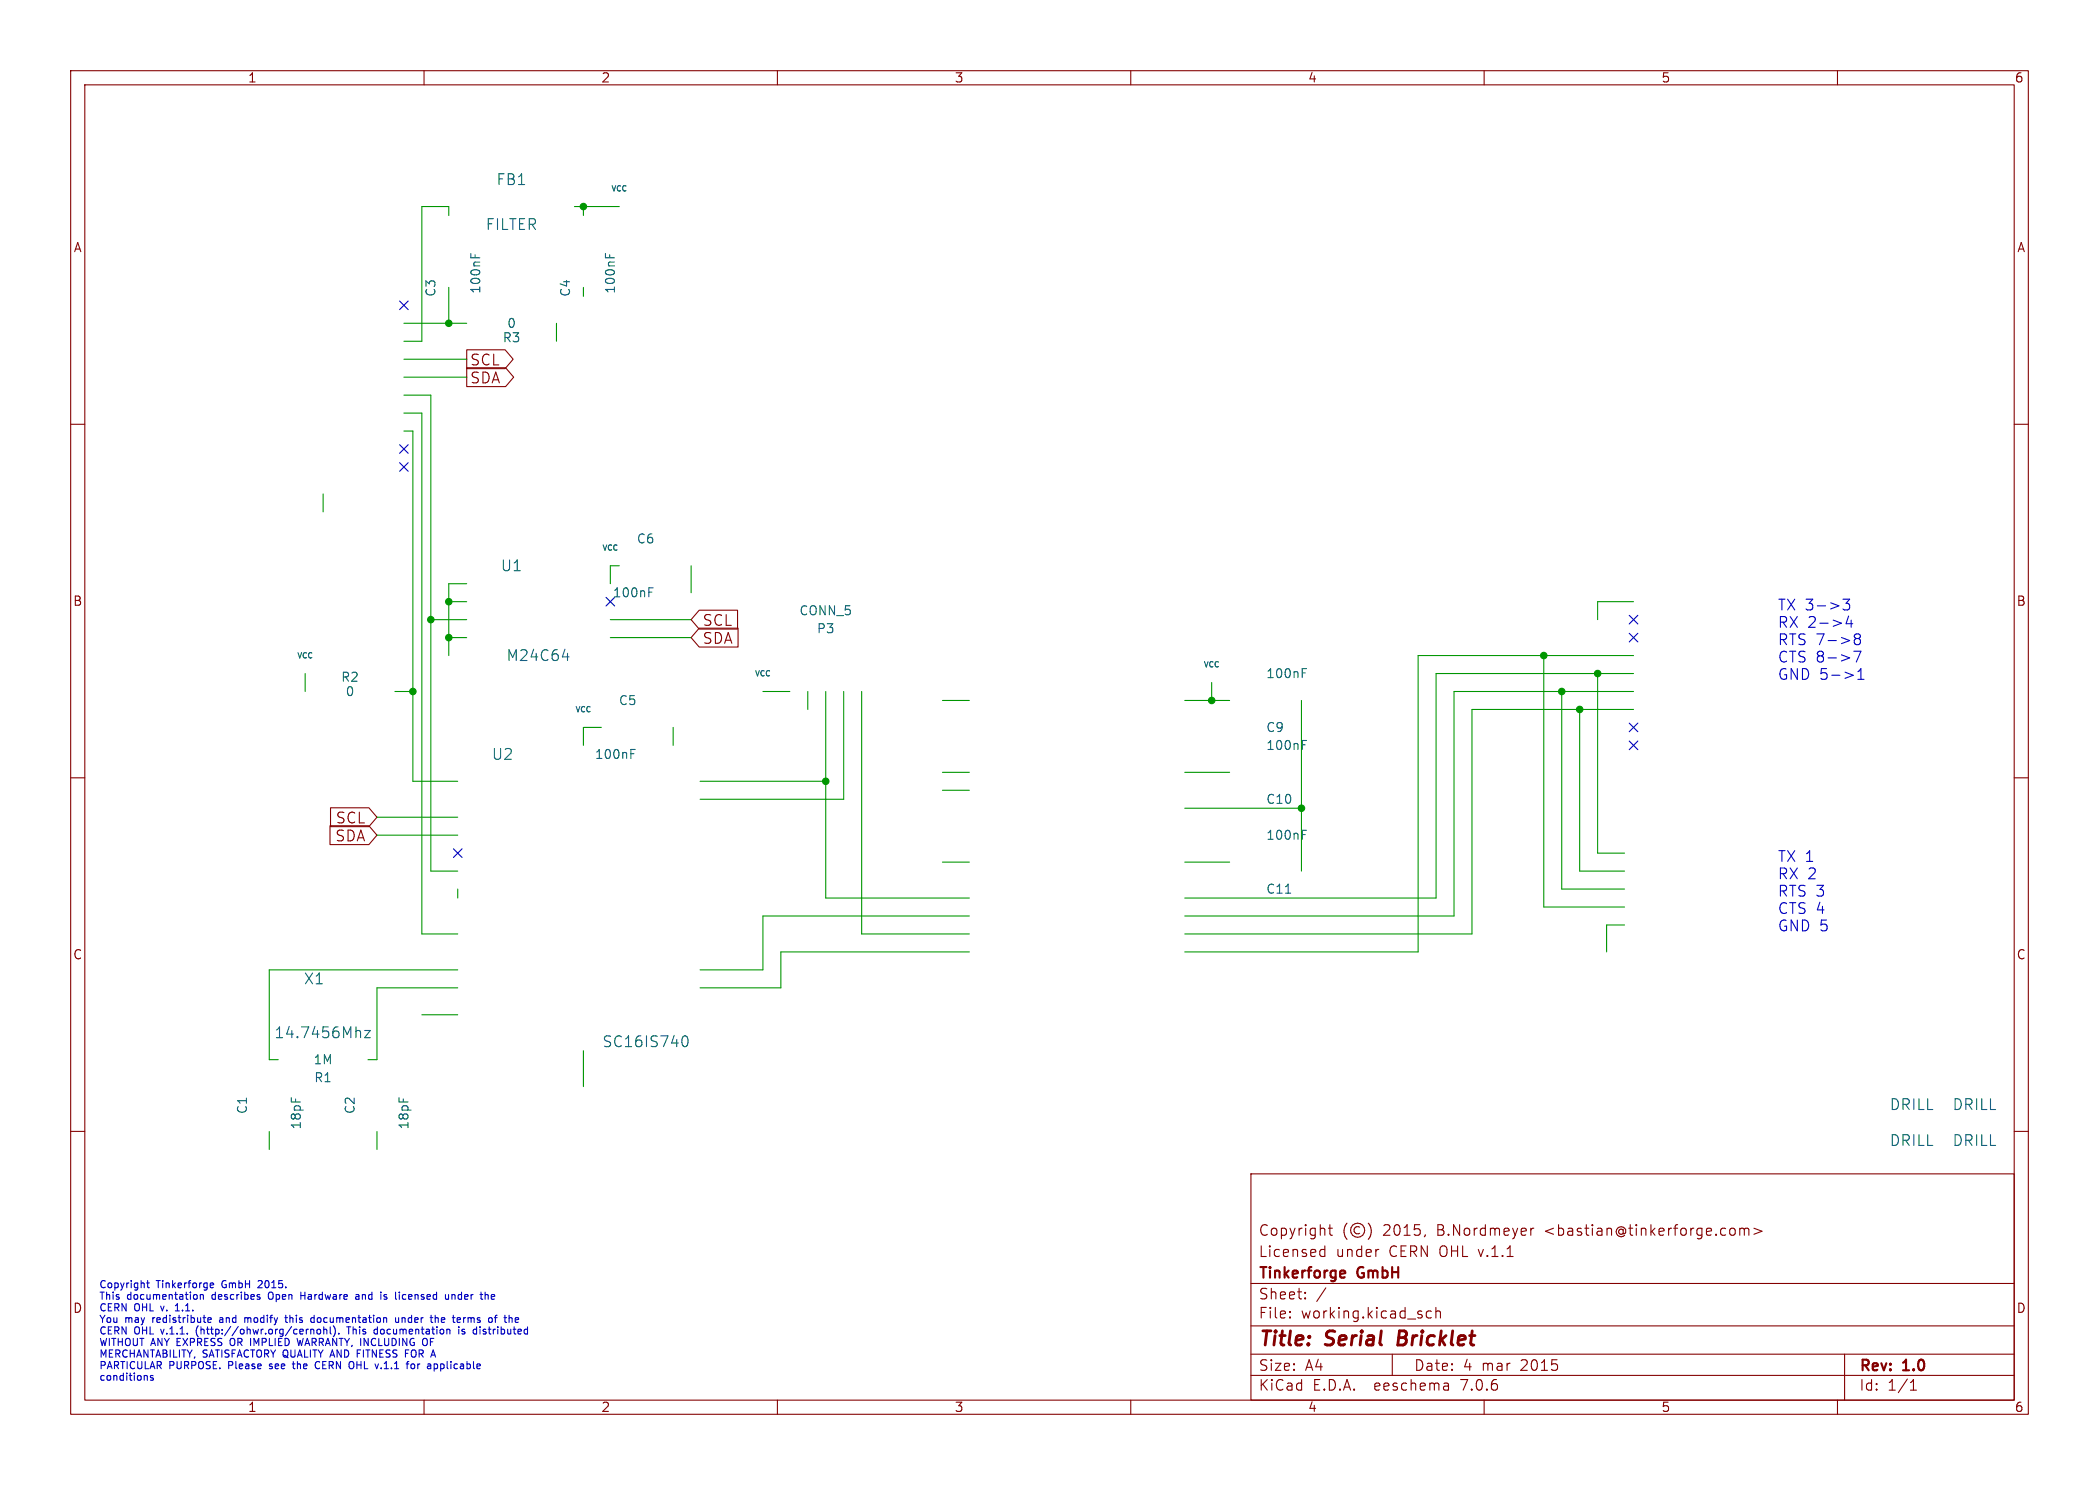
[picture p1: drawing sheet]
<svg xmlns="http://www.w3.org/2000/svg" width="297mm" height="210mm" viewBox="0 0 297 210" stroke-linecap="round" stroke-linejoin="round" font-family="sans-serif">
<g fill="none" stroke="#840000" stroke-width=".15">
<path d="M10 10h277v190h-277zM12 12h273v186h-273zM60 10v2M110 10v2M160 10v2M210 10v2M260 10v2M10 60h2M66 52h5.5l1.2 1.3-1.2 1.4h-5.5zM66 49.5h5.5l1.1 1.3-1.1 1.3h-5.5zM285 60h2M98.9 88.8h5.5v2.7h-5.5l-1.1-1.3z"/>
<path d="M98.9 86.3h5.5v2.7h-5.5l-1.1-1.4zM10 110h2M46.7 116.8h5.5l1.1 1.3-1.1 1.3h-5.5zM46.8 114.2h5.4l1.1 1.4-1.1 1.3h-5.4zM285 110h2M10 160h2M285 160h2M177 166h108v32h-108zM186.9 177.6l.1 .1 .5-.1M186.9 176.8l.1-.1 .5 .1M187.5 176.2v1.5M188 173.7h.5"/>
<path d="M188.2 173.2v1.3v.1l.3 .1M190.6 173a1.72 1.72 0 0 0 0 2.3M192.4 173.6a.52 .52 0 0 0-.8 .4 .52 .52 0 0 0 .8 .4M193.6 173a1.72 1.72 0 0 1 0 2.3M195 176.7h.1M201.7 174.6l-.2 .3M216.6 173.7v1M217 173.7l-.3 .1-.1 .2M245 173.7a.41 .41 0 0 1 .5 .3v.4a.41 .41 0 0 1-.5 .3M246.2 173.8a.37 .37 0 0 1 .6 .1M246.2 173.7v1M246.8 173.9l.2-.2 .4 .1 .1 .9"/>
<path d="M246.8 173.9v.8M248.2 173.7l1.1 .4-1.1 .5M60 198v2M110 198v2M160 198v2M177 194.5h108M177 191.5h108M177 187.5h108M177 181.5h108M182.5 186.3h.1l-.1 .1M182.5 186.3v.1M182.5 185.5v.1"/>
<path d="M182.5 185.5h.1l-.1 .1M184.7 183.6v.1M184.7 183.6h-.1l.1 .1M184.7 182.8v.1M184.7 182.8h-.1l.1 .1M187.6 182.1l-1.3 2M197 191.5v3M202.5 185.5l-.4-.1-.3 .3v.4l.2 .2 .1 .1 .4-.1M203.2 185.5a.37 .37 0 0 1 .6 .1v.8M203.2 184.9v1.5M204.9 195.7l.1 .9M205 196.5l-.2 .1"/>
<path d="M205 196h-.2M210 198v2M260 198v2M261 191.5v6.5M270.3 196.6h.9M270.3 195.5l.4-.4v1.5"/>
<circle cx="192.1" cy="174" r="1"/>
</g>
<path d="M198 188.2l-.2 2h.7" fill="none" stroke="#840000" stroke-width=".4"/>
<path d="M190.1 179.7l.2 .1v.2l-.7 .2M190.3 180.6l-.2 .1" fill="none" stroke="#840000" stroke-width=".3"/>
<g fill="none" stroke="#0000c2" stroke-width=".15">
<path d="M260.8 84.7h.9l-.5 .6a.41 .41 0 0 1 .5 .3v.4l-.1 .2-.6 .1-.2-.2M261.1 95.1l1.1 .4-1.1 .4M261.6 87.1l-.4 1.1h1M261.9 87.7v1M262.3 92.1h1l-.6 1.5M262.7 90.3l-.2-.1a.32 .32 0 0 1-.1-.3 .32 .32 0 0 1 .3-.3l.4 .1a.32 .32 0 0 1 .1 .4 .32 .32 0 0 1-.2 .2M262.7 90.3l-.3 .3v.4l.3 .2 .4-.1 .1-.2v-.5l-.2-.1M262.7 90.3h.3M262.9 96.1h.9M262.9 95l.4-.4v1.5M20.7 194.5l.1 .2v.5M20.7 181.4h.4"/>
<path d="M20.9 181.1v.9l.2 .1M21.7 194.6l-.3-.1-.1 .2v.1l.4 .1v.2h-.4M24.8 185.4h.6M25 184.5l-.2 .2M27.6 183.1h.2l.1 .2v.4h-.3M27.8 187.9v.7M28.3 183.2l.2-.1h.2l.1 .6M28.3 183.1v.6M29.4 186.7l.5-.1-.1-.2-.2-.1-.2 .2 .1 .5h.3M29.7 181.6l.2-.2h.2l.1 .2v.1l-.5 .1M29.7 182l.2 .1h.3M31.1 186.7v.3"/>
<path d="M32.6 189.4v.7M34.6 186.3v.7M34.9 186.3l-.3 .1M36.6 181.1l-.1 .1M36.7 183.4l.1 .2-.1 .1M36.7 183.1h.1M37.1 181.5l-.6 .6h.6M38 182.9v.7M38.1 193.5l.1 .1M38.2 192.9v.3M40.3 186.3h.4M40.4 186v.9l.3 .1"/>
<path d="M41.4 192.9h.3M41.5 192.5v.9l.2 .2M42 189.3l.3 1 .2-.7 .2 .7M42.6 182.7v1M42.6 183.2h.5M44 186.8l.2 .2h.3M44 188v.7M44 188.1l.1-.1h.3v.7M44.5 186.4l-.3-.1-.2 .2M44.5 186v1M44.8 192.6a.5 .5 0 0 0-.2 .6 .5 .5 0 0 0 .6 .3M44.9 188h.3l.2 .2v.3l-.2 .2-.3-.1-.1-.1z"/>
<path d="M45.8 188.1l.2-.1h.2v.7M45.8 187.6v1.1M46.7 187.6v.9l.2 .2M47.2 187.5a1.19 1.19 0 0 1 0 1.5M47.9 188.6v.1M49.3 187.6v1.1M49.9 192.6a.72 .72 0 0 1 0 .9M50.4 183.1h.3l.1 .6M50.5 191.4h.4M50.8 183.3l-.3 .1-.2 .1 .2 .2h.3M53 188.6l.1 .1 .3-.1M53.4 188h-.3l-.1 .1"/>
<path d="M53.4 187.6v1.1M54.3 183.7h.4M54.7 183.1h-.2l-.2 .1 .1 .2 .3 .1M56 186.3v.7h.3l.1-.1M56.4 186.3v.7M56.5 182.7v.1M56.9 186.3v.7M57 183.1l-.1 .2 .1 .4M57 186.3l-.1 .1M57.4 191.4h.3M58.2 192.9h.3l.2 .2v.3l-.2 .2-.3-.1-.1-.1zM60.3 189.3a.72 .72 0 0 1 0 .9"/>
<path d="M61.4 192.9h.3l.2 .2-.1 .4h-.4M61.6 186.4l.1-.1 .3 .1v.6M61.6 186v1M63 183.1l.1 .6h.2h.2M63.5 183.1v.6M63.5 188l.2 .1v.6M64 183.1v.6M64.3 183.1h-.2l-.1 .1M64.9 187.6v.1M64.9 188v.7M65 186.3l.2 .3-.5 .1M65.1 187h-.1"/>
<path d="M65.4 188.6h.3M65.6 186.3v.7M65.6 186.4v.1M65.7 188h-.2l-.1 .1v.2l.3 .1M67.9 187.6v.1M67.9 188v.7M68.8 183.1l.3 .1v.5M69.6 183.1v.6M70 186.3h.3M70 183.3l-.5 .1M70.3 186l-.2 .1v.9M72.9 187h.4"/>
<path d="M72.9 186.4l.3-.1 .2 .3-.5 .1"/>
</g>
<g fill="none" stroke="#009600" stroke-width=".15">
<path d="M63.5 30.5v-1.3h-3.8v19.1h-2.6M81.3 29.2h6.3M82.5 29.2v1.3M57.1 53.3h8.9M57.1 50.8h8.9M57.1 45.7h8.9M57.1 58.4h2.6v73.7h5.1M57.1 55.9h3.9v67.3h3.8M63.5 40.6v5.1M78.7 45.7v2.6M82.5 40.6v1.3M45.7 69.9v2.5"/>
<path d="M57.1 61h1.3v49.5h6.4M43.2 95.3v2.5M55.9 97.8h2.5M61 87.6h5M63.5 90.2h2.5M63.5 85.1h2.5M66 82.6h-2.5v10.1M86.4 87.6h11.4M86.4 90.2h11.4M87.6 80h-1.2v2.6M97.8 80v3.8M107.9 97.8h3.9"/>
<path d="M114.3 97.8v2.5M116.8 97.8v29.2h20.4M119.4 97.8v15.2h-20.3M121.9 97.8v34.3h15.3M133.3 99.1h3.9M167.6 99.1h6.4M171.4 96.5v2.6M184.1 99.1v24.1M218.4 92.7v35.6h11.5M221 97.8v27.9h8.9M226.1 95.3v25.4h3.8M231.1 85.1h-5v2.5"/>
<path d="M231.1 97.8h-25.4v31.7h-38.1M231.1 92.7h-30.4v41.9h-33.1M231.1 95.3h-27.9v31.7h-35.6M53.3 115.6h11.5M53.3 118.1h11.5M85.1 102.9h-2.6v2.5M95.2 102.9v2.5M99.1 110.5h17.7M133.3 111.8h3.9M133.3 109.2h3.9M167.6 109.2h6.4M167.6 114.3h16.5"/>
<path d="M223.5 100.3v22.9h6.4M231.1 100.3h-22.8v31.8h-40.7M64.8 139.7h-11.5v10.2h-1.2M64.8 137.2h-26.7v12.7h1.3M64.8 125.7v1.3M133.3 121.9h3.9M137.2 134.6h-26.7v5.1h-11.4M137.2 129.5h-29.3v7.7h-8.8M167.6 121.9h6.4M229.9 130.8h-2.6v3.8M59.7 143.5h5.1M82.5 148.6v5.1"/>
<path d="M38.1 160v2.6M53.3 160v2.6"/>
</g>
<g fill="none" stroke="#000084" stroke-width=".15">
<path d="M56.5 42.6l1.3 1.2M57.8 42.6l-1.3 1.2M56.5 65.4l1.3 1.2M56.5 62.9l1.3 1.2M57.8 65.4l-1.3 1.2M57.8 62.9l-1.3 1.2M85.8 84.5l1.2 1.2M87 84.5l-1.2 1.2M230.5 87l1.2 1.2M230.5 89.6l1.2 1.2M231.7 87l-1.2 1.2M231.7 89.6l-1.2 1.2"/>
<path d="M230.5 102.3l1.2 1.2M230.5 104.8l1.2 1.2M231.7 102.3l-1.2 1.2M231.7 104.8l-1.2 1.2M64.2 120l1.2 1.3M65.4 120l-1.2 1.3"/>
</g>
<g fill="none" stroke="#006464" stroke-width=".15">
<path d="M66.6 35.9v.6M67.2 36v.5M85.7 35.9v.6M86.3 36v.5M79.6 92.9h.9M80.3 92.4v1M91.8 83.7h.4M91.8 83.1h.6M184.3 95.2h.4M184.3 94.6h.6M89.3 106.6h.4M89.3 106h.6"/>
<path d="M184.3 118h.4M184.3 117.4h.6M184.3 105.3h.4M184.3 104.7h.6M181.9 126.3h.7M51.6 145.7h.8l-.8 1h.8M96.6 146.6a.36 .36 0 0 1 .4-.1 .36 .36 0 0 1 .3 .3 .79 .79 0 0 1-.5 1.2l-.2-.1"/>
</g>
<g fill="#009600" stroke="#009600" stroke-width=".15">
<circle cx="218.4" cy="92.7" r=".46"/>
<circle cx="223.5" cy="100.3" r=".46"/>
<circle cx="226.1" cy="95.3" r=".46"/>
<circle cx="221" cy="97.8" r=".46"/>
<circle cx="82.5" cy="29.2" r=".46"/>
<circle cx="63.5" cy="45.7" r=".46"/>
<circle cx="63.5" cy="85.1" r=".46"/>
<circle cx="116.8" cy="110.5" r=".46"/>
<circle cx="171.4" cy="99.1" r=".46"/>
<circle cx="184.1" cy="114.3" r=".46"/>
<circle cx="58.4" cy="97.8" r=".46"/>
<circle cx="63.5" cy="90.2" r=".46"/>
<circle cx="61" cy="87.6" r=".46"/>
</g>
<g font-size="2.8" fill="#840000">
<text x="178" y="190.9">Title:</text>
<text x="187.7" y="190.9">Serial</text>
<text x="198.6" y="190.9">Bricklet</text>
</g>
<g font-size="2.1" fill="#006464">
<text x="70.2" y="26.4">FB1</text>
<text x="68.6" y="32.7">FILTER</text>
<text x="70.8" y="81">U1</text>
<text x="71.6" y="93.7">M24C64</text>
<text x="69.5" y="107.7">U2</text>
<text x="42.9" y="139.4">X1</text>
<text x="38.7" y="147">14.7456Mhz</text>
<text x="85.2" y="148.3">SC16IS740</text>
<text x="267.3" y="157.2">DRILL</text>
<text x="276.2" y="157.2">DRILL</text>
<text x="267.3" y="162.3">DRILL</text>
<text x="276.2" y="162.3">DRILL</text>
</g>
<g font-size="2.1" fill="#840000">
<text x="66.4" y="51.9">SCL</text>
<text x="66.4" y="54.4">SDA</text>
<text x="99.3" y="88.7">SCL</text>
<text x="99.3" y="91.3">SDA</text>
<text x="47.4" y="119.2">SDA</text>
<text x="47.5" y="116.7">SCL</text>
<text x="178" y="178">Licensed</text>
<text x="178" y="175">Copyright</text>
<text x="189" y="178">under</text>
<text x="195.7" y="175">2015,</text>
<text x="196.6" y="178">CERN OHL v.1.1</text>
<text x="203.5" y="175">B.Nordmeyer</text>
<text x="218.8" y="175">&lt;bastian@tinkerforge.com&gt;</text>
<text x="178" y="184">Sheet:</text>
<text x="178" y="181.2">Tinkerforge</text>
<text x="192.2" y="181.2">GmbH</text>
<text x="178" y="186.7">File:</text>
<text x="184.1" y="186.7">working.kicad_sch</text>
<text x="178" y="196.9">KiCad</text>
<text x="178" y="194.1">Size:</text>
<text x="184.7" y="194.1">A4</text>
<text x="185.7" y="196.9">E.D.A.</text>
<text x="194.6" y="196.9">eeschema</text>
<text x="200" y="194.1">Date:</text>
<text x="207" y="196.9">7.0.6</text>
<text x="207" y="194.1">4</text>
<text x="209.7" y="194.1">mar</text>
<text x="215.3" y="194.1">2015</text>
<text x="263" y="194.3">Rev:</text>
<text x="263" y="196.9">Id:</text>
<text x="267.1" y="196.9">1/1</text>
<text x="269.4" y="194.3">1.0</text>
</g>
<g font-size="2.1" fill="#0000c2">
<text x="251.5" y="86.5">TX 3-&gt;3</text>
<text x="251.5" y="88.9">RX 2-&gt;4</text>
<text x="251.5" y="91.4">RTS 7-&gt;8</text>
<text x="251.5" y="93.8">CTS 8-&gt;7</text>
<text x="251.5" y="96.3">GND 5-&gt;1</text>
<text x="251.5" y="122">TX 1</text>
<text x="251.5" y="124.5">RX 2</text>
<text x="251.5" y="126.9">RTS 3</text>
<text x="251.5" y="129.4">CTS 4</text>
<text x="251.5" y="131.8">GND 5</text>
</g>
<g font-size="1.8" fill="#840000">
<text x="35" y="11.9">1</text>
<text x="85" y="11.9">2</text>
<text x="135" y="11.9">3</text>
<text x="185" y="11.9">4</text>
<text x="235" y="11.9">5</text>
<text x="285" y="11.9">6</text>
<text x="10.3" y="35.9">A</text>
<text x="285.3" y="35.9">A</text>
<text x="10.3" y="85.9">B</text>
<text x="285.3" y="85.9">B</text>
<text x="10.3" y="135.9">C</text>
<text x="285.3" y="135.9">C</text>
<text x="10.3" y="185.9">D</text>
<text x="285.3" y="185.9">D</text>
<text x="35" y="199.9">1</text>
<text x="85" y="199.9">2</text>
<text x="135" y="199.9">3</text>
<text x="185" y="199.9">4</text>
<text x="235" y="199.9">5</text>
<text x="285" y="199.9">6</text>
</g>
<g font-size="1.8" fill="#006464">
<text x="68.2" y="41.6" transform="rotate(-90 68.2 41.6)">100nF</text>
<text x="87.2" y="41.6" transform="rotate(-90 87.2 41.6)">100nF</text>
<text x="61.8" y="42.1" transform="rotate(-90 61.8 42.1)">C3</text>
<text x="71.7" y="46.6">0</text>
<text x="80.9" y="42.1" transform="rotate(-90 80.9 42.1)">C4</text>
<text x="71" y="48.6">R3</text>
<text x="90" y="77.1">C6</text>
<text x="86.6" y="84.7">100nF</text>
<text x="113" y="87.2">CONN_5</text>
<text x="115.5" y="89.8">P3</text>
<text x="48.2" y="96.6">R2</text>
<text x="48.8" y="98.7">0</text>
<text x="87.5" y="99.9">C5</text>
<text x="179.1" y="96.1">100nF</text>
<text x="84.1" y="107.5">100nF</text>
<text x="179.1" y="106.3">100nF</text>
<text x="179.1" y="103.7">C9</text>
<text x="179.1" y="113.9">C10</text>
<text x="179.1" y="119">100nF</text>
<text x="179.1" y="126.6">C11</text>
<text x="44.3" y="150.7">1M</text>
<text x="44.4" y="153.3">R1</text>
<text x="35.2" y="157.6" transform="rotate(-90 35.2 157.6)">C1</text>
<text x="42.8" y="159.8" transform="rotate(-90 42.8 159.8)">18pF</text>
<text x="50.4" y="157.6" transform="rotate(-90 50.4 157.6)">C2</text>
<text x="58" y="159.8" transform="rotate(-90 58 159.8)">18pF</text>
</g>
<g font-size="1.4" fill="#0000c2">
<text x="14" y="182.2">Copyright</text>
<text x="14" y="183.9">This</text>
<text x="14" y="185.5">CERN</text>
<text x="18" y="183.9">documentation</text>
<text x="19" y="185.5">OHL</text>
<text x="22.2" y="182.2">Tinkerforge</text>
<text x="23" y="185.5">v.</text>
<text x="25.3" y="185.5">1.1.</text>
<text x="30.2" y="183.9">describes</text>
<text x="31.6" y="182.2">GmbH</text>
<text x="37" y="182.2">2015.</text>
<text x="38.4" y="183.9">Open</text>
<text x="43.2" y="183.9">Hardware</text>
<text x="51.3" y="183.9">and</text>
<text x="55.1" y="183.9">is</text>
<text x="57.4" y="183.9">licensed</text>
<text x="64.7" y="183.9">under</text>
<text x="70" y="183.9">the</text>
<text x="14" y="187.2">You</text>
<text x="14" y="188.8">CERN</text>
<text x="14" y="190.4">WITHOUT ANY EXPRESS</text>
<text x="17.7" y="187.2">may</text>
<text x="19" y="188.8">OHL</text>
<text x="21.8" y="187.2">redistribute</text>
<text x="23" y="188.8">v.1.1.</text>
<text x="28.2" y="188.8">(http://ohwr.org/cernohl).</text>
<text x="31.5" y="187.2">and</text>
<text x="33" y="190.4">OR IMPLIED</text>
<text x="35.3" y="187.2">modify</text>
<text x="41.4" y="187.2">this</text>
<text x="43.1" y="190.4">WARRANTY, INCLUDING</text>
<text x="45.2" y="187.2">documentation</text>
<text x="49.9" y="188.8">This</text>
<text x="53.9" y="188.8">documentation</text>
<text x="57.4" y="187.2">under</text>
<text x="61.3" y="190.4">OF</text>
<text x="62.7" y="187.2">the</text>
<text x="66.1" y="187.2">terms</text>
<text x="66.1" y="188.8">is</text>
<text x="68.4" y="188.8">distributed</text>
<text x="71.4" y="187.2">of</text>
<text x="14" y="192.1">MERCHANTABILITY,</text>
<text x="14" y="193.7">PARTICULAR</text>
<text x="14" y="195.3">conditions</text>
<text x="23.9" y="193.7">PURPOSE.</text>
<text x="28.7" y="192.1">SATISFACTORY QUALITY AND</text>
<text x="32.5" y="193.7">Please</text>
<text x="38.6" y="193.7">see</text>
<text x="42.2" y="193.7">the</text>
<text x="45.6" y="193.7">CERN</text>
<text x="50.6" y="193.7">OHL</text>
<text x="51.2" y="192.1">FITNESS</text>
<text x="54.6" y="193.7">v.1.1</text>
<text x="58.3" y="192.1">FOR</text>
<text x="59.3" y="193.7">for</text>
<text x="62.5" y="193.7">applicable</text>
</g>
<g font-size="1.1" fill="#006464">
<text x="86.4" y="27.3">VCC</text>
<text x="85.1" y="78.1">VCC</text>
<text x="41.9" y="93.3">VCC</text>
<text x="106.7" y="95.9">VCC</text>
<text x="170.2" y="94.6">VCC</text>
<text x="81.3" y="100.9">VCC</text>
</g>
</svg>
